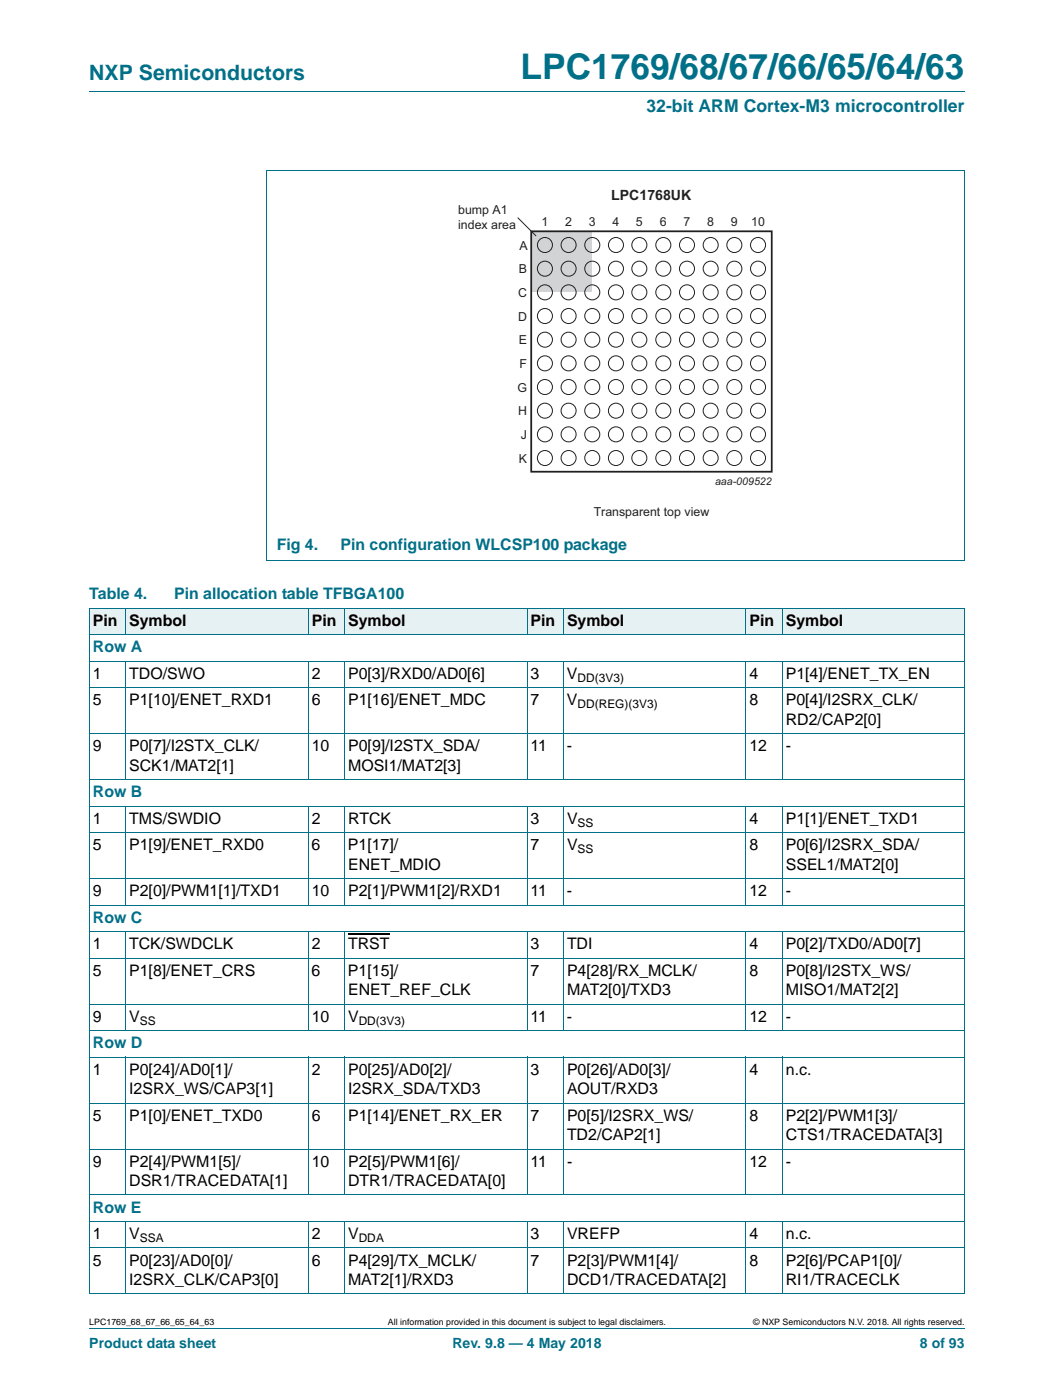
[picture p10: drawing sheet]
<svg xmlns="http://www.w3.org/2000/svg" width="210mm" height="279mm" viewBox="0 0 210 279" stroke-linecap="round" stroke-linejoin="round" font-family="sans-serif">
<path d="M17.8 18.2h174.6M53.1 34h139.4M53.1 34.1v77.7M192.5 34.1v77.7M53.1 111.8h139.4M17.8 265.1h174.6" fill="none" stroke="#007088" stroke-width=".2"/>
<path d="M106 46h12.1v12.2h-12.1z" fill="#d1d3d4"/>
<path d="M106 46.2h48v47.9h-48z" fill="none" stroke="#231f20" stroke-width=".35"/>
<g fill="none" stroke="#231f20" stroke-width=".2">
<path d="M103.3 43.4l3.6 3.7"/>
<circle cx="108.7" cy="58.3" r="1.5"/>
<circle cx="108.7" cy="53.6" r="1.5"/>
<circle cx="108.7" cy="48.9" r="1.5"/>
<circle cx="113.4" cy="58.3" r="1.5"/>
<circle cx="113.4" cy="53.6" r="1.5"/>
<circle cx="113.4" cy="48.9" r="1.5"/>
<circle cx="118.2" cy="58.3" r="1.5"/>
<circle cx="118.2" cy="53.6" r="1.5"/>
<circle cx="118.2" cy="48.9" r="1.5"/>
<circle cx="122.9" cy="58.3" r="1.5"/>
<circle cx="122.9" cy="53.6" r="1.5"/>
<circle cx="122.9" cy="48.9" r="1.5"/>
<circle cx="127.5" cy="58.3" r="1.5"/>
<circle cx="127.5" cy="53.6" r="1.5"/>
<circle cx="127.5" cy="48.9" r="1.5"/>
<circle cx="132.3" cy="58.3" r="1.5"/>
<circle cx="132.3" cy="53.6" r="1.5"/>
<circle cx="132.3" cy="48.9" r="1.5"/>
<circle cx="137" cy="58.3" r="1.5"/>
<circle cx="137" cy="53.6" r="1.5"/>
<circle cx="137" cy="48.9" r="1.5"/>
<circle cx="141.8" cy="58.3" r="1.5"/>
<circle cx="141.8" cy="53.6" r="1.5"/>
<circle cx="141.8" cy="48.9" r="1.5"/>
<circle cx="146.5" cy="58.3" r="1.5"/>
<circle cx="146.5" cy="53.6" r="1.5"/>
<circle cx="146.5" cy="48.9" r="1.5"/>
<circle cx="151.2" cy="58.3" r="1.5"/>
<circle cx="151.2" cy="53.6" r="1.5"/>
<circle cx="151.2" cy="48.9" r="1.5"/>
<circle cx="108.7" cy="77.2" r="1.5"/>
<circle cx="108.7" cy="72.5" r="1.5"/>
<circle cx="108.7" cy="67.8" r="1.5"/>
<circle cx="108.7" cy="63.1" r="1.5"/>
<circle cx="113.4" cy="77.2" r="1.5"/>
<circle cx="113.4" cy="72.5" r="1.5"/>
<circle cx="113.4" cy="67.8" r="1.5"/>
<circle cx="113.4" cy="63.1" r="1.5"/>
<circle cx="118.1" cy="77.2" r="1.5"/>
<circle cx="118.1" cy="72.5" r="1.5"/>
<circle cx="118.1" cy="67.8" r="1.5"/>
<circle cx="118.2" cy="63.1" r="1.5"/>
<circle cx="122.9" cy="77.2" r="1.5"/>
<circle cx="122.9" cy="72.5" r="1.5"/>
<circle cx="122.9" cy="67.8" r="1.5"/>
<circle cx="122.9" cy="63.1" r="1.5"/>
<circle cx="127.5" cy="77.2" r="1.5"/>
<circle cx="127.5" cy="72.5" r="1.5"/>
<circle cx="127.5" cy="67.8" r="1.5"/>
<circle cx="127.5" cy="63.1" r="1.5"/>
<circle cx="132.3" cy="77.2" r="1.5"/>
<circle cx="132.3" cy="72.5" r="1.5"/>
<circle cx="132.3" cy="67.8" r="1.5"/>
<circle cx="132.3" cy="63.1" r="1.5"/>
<circle cx="137" cy="77.2" r="1.5"/>
<circle cx="137" cy="72.5" r="1.5"/>
<circle cx="137" cy="67.8" r="1.5"/>
<circle cx="137" cy="63.1" r="1.5"/>
<circle cx="141.8" cy="77.2" r="1.5"/>
<circle cx="141.8" cy="72.5" r="1.5"/>
<circle cx="141.8" cy="67.8" r="1.5"/>
<circle cx="141.8" cy="63.1" r="1.5"/>
<circle cx="146.5" cy="77.2" r="1.5"/>
<circle cx="146.5" cy="72.5" r="1.5"/>
<circle cx="146.5" cy="67.8" r="1.5"/>
<circle cx="146.5" cy="63.1" r="1.5"/>
<circle cx="151.2" cy="77.2" r="1.5"/>
<circle cx="151.2" cy="72.5" r="1.5"/>
<circle cx="151.2" cy="67.8" r="1.5"/>
<circle cx="151.2" cy="63.1" r="1.5"/>
<circle cx="108.7" cy="91.4" r="1.5"/>
<circle cx="108.7" cy="86.7" r="1.5"/>
<circle cx="108.7" cy="82" r="1.5"/>
<circle cx="113.4" cy="91.4" r="1.5"/>
<circle cx="113.4" cy="86.7" r="1.5"/>
<circle cx="113.4" cy="82" r="1.5"/>
<circle cx="118.1" cy="91.4" r="1.5"/>
<circle cx="118.1" cy="86.7" r="1.5"/>
<circle cx="118.1" cy="82" r="1.5"/>
<circle cx="122.9" cy="91.4" r="1.5"/>
<circle cx="122.9" cy="86.7" r="1.5"/>
<circle cx="122.9" cy="82" r="1.5"/>
<circle cx="127.5" cy="91.4" r="1.5"/>
<circle cx="127.5" cy="86.7" r="1.5"/>
<circle cx="127.5" cy="82" r="1.5"/>
<circle cx="132.3" cy="91.4" r="1.5"/>
<circle cx="132.3" cy="86.7" r="1.5"/>
<circle cx="132.3" cy="82" r="1.5"/>
<circle cx="137" cy="91.4" r="1.5"/>
<circle cx="137" cy="86.7" r="1.5"/>
<circle cx="137" cy="82" r="1.5"/>
<circle cx="141.8" cy="91.4" r="1.5"/>
<circle cx="141.8" cy="86.7" r="1.5"/>
<circle cx="141.8" cy="82" r="1.5"/>
<circle cx="146.5" cy="91.4" r="1.5"/>
<circle cx="146.5" cy="86.7" r="1.5"/>
<circle cx="146.5" cy="82" r="1.5"/>
<circle cx="151.2" cy="91.4" r="1.5"/>
<circle cx="151.2" cy="86.7" r="1.5"/>
<circle cx="151.2" cy="82" r="1.5"/>
</g>
<g fill="#e6f1f4">
<path d="M17.8 121.3h7.3v5.3h-7.3z"/>
<path d="M25.1 121.3h36.4v5.3h-36.4z"/>
<path d="M61.5 121.3h7.2v5.3h-7.2z"/>
<path d="M68.7 121.3h36.4v5.3h-36.4z"/>
<path d="M105.1 121.3h7.3v5.3h-7.3z"/>
<path d="M112.4 121.3h36.4v5.3h-36.4z"/>
<path d="M148.8 121.3h7.3v5.3h-7.3z"/>
<path d="M156.1 121.3h36.3v5.3h-36.3z"/>
</g>
<path d="M69.4 186.4h8.3" fill="none" stroke="#000" stroke-width=".23"/>
<g fill="none" stroke="#007088" stroke-width=".2">
<path d="M17.8 121.4h174.7M17.8 126.7h174.7M17.8 131.9h174.7M17.8 137.2h174.7M17.8 121.4v136.8M25.1 121.3v5.4M25.1 131.9v23.7M61.5 121.3v5.4M61.5 131.9v23.7M68.8 121.3v5.4M68.8 131.9v23.7M105.1 121.3v5.4"/>
<path d="M105.1 131.9v23.7M112.4 121.3v5.4M112.4 131.9v23.7M148.8 121.3v5.4M148.8 131.9v23.7M156.1 121.3v5.4M156.1 131.9v23.7M192.5 121.4v136.8M17.8 146.4h174.7M17.8 155.6h174.7M17.8 160.9h174.7M17.8 166.2h174.7"/>
<path d="M17.8 175.3h174.7M25.1 160.8v19.9M61.5 160.8v19.9M68.8 160.8v19.9M105.1 160.8v19.9M112.4 160.8v19.9M148.8 160.8v19.9M156.1 160.8v19.9M17.8 180.6h174.7M17.8 185.9h174.7M17.8 191.2h174.7M25.1 185.9v19.8"/>
<path d="M61.5 185.9v19.8M68.8 185.9v19.8M105.1 185.9v19.8M112.4 185.9v19.8M148.8 185.9v19.8M156.1 185.9v19.8M17.8 200.4h174.7M17.8 205.7h174.7M17.8 211h174.7M25.1 210.9v27.6M61.5 210.9v27.6M68.8 210.9v27.6"/>
<path d="M105.1 210.9v27.6M112.4 210.9v27.6M148.8 210.9v27.6M156.1 210.9v27.6M17.8 220.1h174.7M17.8 229.3h174.7M17.8 238.5h174.7M17.8 243.8h174.7M17.8 249.1h174.7M17.8 258.2h174.7M25.1 243.7v14.6M61.5 243.7v14.6"/>
<path d="M68.8 243.7v14.6M105.1 243.7v14.6M112.4 243.7v14.6M148.8 243.7v14.6M156.1 243.7v14.6"/>
</g>
<text font-size="7" fill="#007088" x="103.8" y="15.8">LPC1769/68/67/66/65/64/63</text>
<text font-size="4.2" fill="#007088" x="17.8" y="16">NXP Semiconductors</text>
<text font-size="3.5" fill="#007088" x="129" y="22.3">32-bit ARM Cortex-M3 microcontroller</text>
<g font-size="3.2" fill="#007088">
<text x="55.2" y="109.7">Fig 4.</text>
<text x="67.9" y="109.7">Pin configuration WLCSP100 package</text>
<text x="17.8" y="119.6">Table 4.</text>
<text x="34.7" y="119.6">Pin allocation table TFBGA100</text>
<text x="18.5" y="130.2">Row A</text>
<text x="18.5" y="159.1">Row B</text>
<text x="18.5" y="184.2">Row C</text>
<text x="18.5" y="209.2">Row D</text>
<text x="18.5" y="242">Row E</text>
</g>
<g font-size="3.2">
<text x="18.5" y="124.9">Pin</text>
<text x="25.8" y="124.9">Symbol</text>
<text x="62.2" y="124.9">Pin</text>
<text x="69.4" y="124.9">Symbol</text>
<text x="105.8" y="124.9">Pin</text>
<text x="113.1" y="124.9">Symbol</text>
<text x="149.5" y="124.9">Pin</text>
<text x="156.8" y="124.9">Symbol</text>
<text x="18.5" y="135.4">1</text>
<text x="25.8" y="135.4">TDO/SWO</text>
<text x="62.2" y="135.4">2</text>
<text x="69.4" y="135.4">P0[3]/RXD0/AD0[6]</text>
<text x="105.8" y="135.4">3</text>
<text x="113.1" y="135.4">V</text>
<text x="149.5" y="135.4">4</text>
<text x="156.8" y="135.4">P1[4]/ENET_TX_EN</text>
<text x="18.5" y="140.7">5</text>
<text x="25.8" y="140.7">P1[10]/ENET_RXD1</text>
<text x="62.2" y="140.7">6</text>
<text x="69.4" y="140.7">P1[16]/ENET_MDC</text>
<text x="105.8" y="140.7">7</text>
<text x="113.1" y="140.7">V</text>
<text x="149.5" y="140.7">8</text>
<text x="156.8" y="140.7">P0[4]/I2SRX_CLK/</text>
<text x="18.5" y="149.9">9</text>
<text x="25.8" y="149.9">P0[7]/I2STX_CLK/</text>
<text x="62.2" y="149.9">10</text>
<text x="69.4" y="149.9">P0[9]/I2STX_SDA/</text>
<text x="105.8" y="149.9">11</text>
<text x="113.1" y="149.9">-</text>
<text x="149.5" y="149.9">12</text>
<text x="156.8" y="149.9">-</text>
<text x="156.8" y="144.6">RD2/CAP2[0]</text>
<text x="25.8" y="153.8">SCK1/MAT2[1]</text>
<text x="69.4" y="153.8">MOSI1/MAT2[3]</text>
<text x="18.5" y="164.4">1</text>
<text x="25.8" y="164.4">TMS/SWDIO</text>
<text x="62.2" y="164.4">2</text>
<text x="69.4" y="164.4">RTCK</text>
<text x="105.8" y="164.4">3</text>
<text x="113.1" y="164.4">V</text>
<text x="149.5" y="164.4">4</text>
<text x="156.8" y="164.4">P1[1]/ENET_TXD1</text>
<text x="18.5" y="169.7">5</text>
<text x="25.8" y="169.7">P1[9]/ENET_RXD0</text>
<text x="62.2" y="169.7">6</text>
<text x="69.4" y="169.7">P1[17]/</text>
<text x="69.4" y="173.6">ENET_MDIO</text>
<text x="105.8" y="169.7">7</text>
<text x="113.1" y="169.7">V</text>
<text x="149.5" y="169.7">8</text>
<text x="156.8" y="169.7">P0[6]/I2SRX_SDA/</text>
<text x="156.8" y="173.6">SSEL1/MAT2[0]</text>
<text x="18.5" y="178.9">9</text>
<text x="25.8" y="178.9">P2[0]/PWM1[1]/TXD1</text>
<text x="62.2" y="178.9">10</text>
<text x="69.4" y="178.9">P2[1]/PWM1[2]/RXD1</text>
<text x="105.8" y="178.9">11</text>
<text x="113.1" y="178.9">-</text>
<text x="149.5" y="178.9">12</text>
<text x="156.8" y="178.9">-</text>
<text x="18.5" y="189.4">1</text>
<text x="25.8" y="189.4">TCK/SWDCLK</text>
<text x="62.2" y="189.4">2</text>
<text x="69.4" y="189.4">TRST</text>
<text x="105.8" y="189.4">3</text>
<text x="113.1" y="189.4">TDI</text>
<text x="149.5" y="189.4">4</text>
<text x="156.7" y="189.4">P0[2]/TXD0/AD0[7]</text>
<text x="18.5" y="194.7">5</text>
<text x="25.8" y="194.7">P1[8]/ENET_CRS</text>
<text x="62.2" y="194.7">6</text>
<text x="69.4" y="194.7">P1[15]/</text>
<text x="105.8" y="194.7">7</text>
<text x="113.1" y="194.7">P4[28]/RX_MCLK/</text>
<text x="149.5" y="194.7">8</text>
<text x="156.8" y="194.7">P0[8]/I2STX_WS/</text>
<text x="18.5" y="203.9">9</text>
<text x="25.8" y="203.9">V</text>
<text x="62.2" y="203.9">10</text>
<text x="69.4" y="203.9">V</text>
<text x="69.4" y="198.6">ENET_REF_CLK</text>
<text x="105.8" y="203.9">11</text>
<text x="113.1" y="203.9">-</text>
<text x="113.1" y="198.6">MAT2[0]/TXD3</text>
<text x="149.5" y="203.9">12</text>
<text x="156.8" y="203.9">-</text>
<text x="156.8" y="198.6">MISO1/MAT2[2]</text>
<text x="18.5" y="214.5">1</text>
<text x="25.8" y="214.5">P0[24]/AD0[1]/</text>
<text x="62.2" y="214.5">2</text>
<text x="69.4" y="214.5">P0[25]/AD0[2]/</text>
<text x="105.8" y="214.5">3</text>
<text x="113.1" y="214.5">P0[26]/AD0[3]/</text>
<text x="149.5" y="214.5">4</text>
<text x="156.8" y="214.5">n.c.</text>
<text x="25.8" y="218.4">I2SRX_WS/CAP3[1]</text>
<text x="69.4" y="218.4">I2SRX_SDA/TXD3</text>
<text x="113.1" y="218.4">AOUT/RXD3</text>
<text x="18.5" y="223.6">5</text>
<text x="25.8" y="223.6">P1[0]/ENET_TXD0</text>
<text x="62.2" y="223.6">6</text>
<text x="69.4" y="223.6">P1[14]/ENET_RX_ER</text>
<text x="105.8" y="223.6">7</text>
<text x="113.1" y="227.5">TD2/CAP2[1]</text>
<text x="113.1" y="223.6">P0[5]/I2SRX_WS/</text>
<text x="149.5" y="223.6">8</text>
<text x="156.8" y="223.6">P2[2]/PWM1[3]/</text>
<text x="156.8" y="227.5">CTS1/TRACEDATA[3]</text>
<text x="18.5" y="232.8">9</text>
<text x="25.8" y="232.8">P2[4]/PWM1[5]/</text>
<text x="62.2" y="232.8">10</text>
<text x="69.4" y="232.8">P2[5]/PWM1[6]/</text>
<text x="105.8" y="232.8">11</text>
<text x="113.1" y="232.8">-</text>
<text x="149.5" y="232.8">12</text>
<text x="156.8" y="232.8">-</text>
<text x="25.8" y="236.7">DSR1/TRACEDATA[1]</text>
<text x="69.4" y="236.7">DTR1/TRACEDATA[0]</text>
<text x="18.5" y="247.3">1</text>
<text x="25.8" y="247.3">V</text>
<text x="62.2" y="247.3">2</text>
<text x="69.4" y="247.3">V</text>
<text x="105.8" y="247.3">3</text>
<text x="113.1" y="247.3">VREFP</text>
<text x="149.5" y="247.3">4</text>
<text x="156.8" y="247.3">n.c.</text>
<text x="18.5" y="252.6">5</text>
<text x="25.8" y="252.6">P0[23]/AD0[0]/</text>
<text x="25.8" y="256.5">I2SRX_CLK/CAP3[0]</text>
<text x="62.2" y="252.6">6</text>
<text x="69.4" y="252.6">P4[29]/TX_MCLK/</text>
<text x="69.4" y="256.5">MAT2[1]/RXD3</text>
<text x="105.8" y="252.6">7</text>
<text x="113.1" y="252.6">P2[3]/PWM1[4]/</text>
<text x="113.1" y="256.5">DCD1/TRACEDATA[2]</text>
<text x="149.5" y="252.6">8</text>
<text x="156.8" y="252.6">P2[6]/PCAP1[0]/</text>
<text x="156.8" y="256.5">RI1/TRACECLK</text>
</g>
<text font-size="2.8" fill="#231f20" x="121.9" y="39.9">LPC1768UK</text>
<g font-size="2.8" fill="#007088">
<text x="17.8" y="269.1">Product data sheet</text>
<text x="90.3" y="269.1">Rev. 9.8 — 4 May 2018</text>
<text x="183.5" y="269.1">8 of 93</text>
</g>
<g font-size="2.5" fill="#231f20">
<text x="91.4" y="42.7">bump A1</text>
<text x="91.4" y="45.6">index area</text>
<text x="108" y="45.2">1</text>
<text x="112.7" y="45.2">2</text>
<text x="117.5" y="45.2">3</text>
<text x="122.2" y="45.2">4</text>
<text x="126.9" y="45.2">5</text>
<text x="131.6" y="45.2">6</text>
<text x="136.4" y="45.2">7</text>
<text x="141.1" y="45.2">8</text>
<text x="145.8" y="45.2">9</text>
<text x="149.8" y="45.2">10</text>
<text x="103.6" y="49.8">A</text>
<text x="103.4" y="59.2">C</text>
<text x="103.5" y="54.5">B</text>
<text x="103.4" y="64">D</text>
<text x="103.5" y="68.7">E</text>
<text x="103.6" y="73.4">F</text>
<text x="103.2" y="78.1">G</text>
<text x="103.4" y="82.9">H</text>
<text x="103.9" y="87.6">J</text>
<text x="103.5" y="92.3">K</text>
<text x="118.4" y="103">Transparent top view</text>
</g>
<g font-size="2.4">
<text x="115.2" y="136">DD(3V3)</text>
<text x="115.2" y="141.3">DD(REG)(3V3)</text>
<text x="115.2" y="165">SS</text>
<text x="115.2" y="170.2">SS</text>
<text x="27.9" y="204.5">SS</text>
<text x="71.6" y="204.5">DD(3V3)</text>
<text x="27.9" y="247.9">SSA</text>
<text x="71.6" y="247.9">DDA</text>
</g>
<text font-size="2.1" fill="#231f20" x="142.7" y="96.8">aaa-009522</text>
<g font-size="1.8">
<text x="17.8" y="264.5">LPC1769_68_67_66_65_64_63</text>
<text x="77.4" y="264.5">All information provided in this document is subject to legal disclaimers.</text>
<text x="150.2" y="264.5">© NXP Semiconductors N.V. 2018. All rights reserved.</text>
</g>
</svg>
